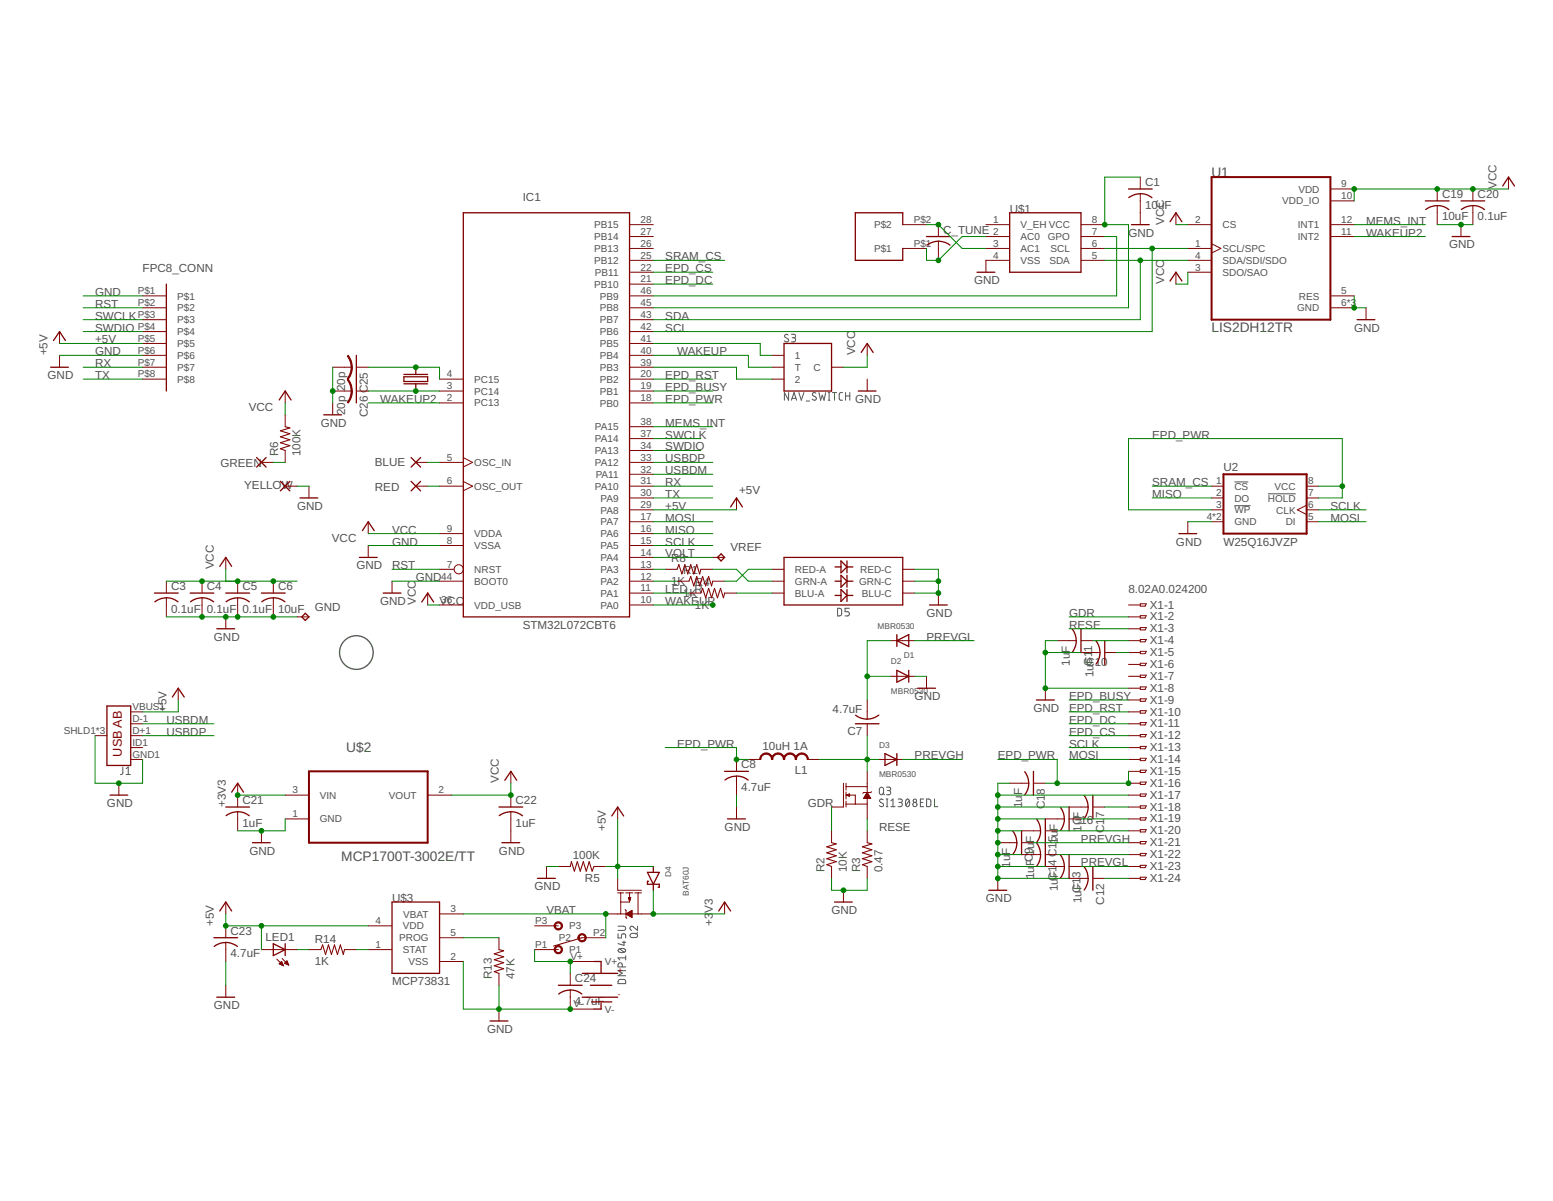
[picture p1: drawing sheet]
<svg xmlns="http://www.w3.org/2000/svg" width="279mm" height="216mm" viewBox="0 0 279 216" stroke-linecap="round" stroke-linejoin="round" font-family="sans-serif">
<g fill="none" stroke="#505050" stroke-width=".18">
<path d="M141.8 60.2l-.3-.1-.3 .3v.2l.5 .3a.35 .35 0 0 1 .1 .5 .35 .35 0 0 1-.6 0l-.1-.1M141.9 70.6v1.3l-.8-1.3v1.3M142.4 60.1h.6l.1 .2-.1 .4h-.5M142.4 71.9l.5-1.3 .4 1.3M142.5 71.6h.7M142.8 60.7a.38 .38 0 0 1 .4 .4 .38 .38 0 0 1-.4 .4h-.4M143.7 70.6l.5 1.3 .4-1.3M145.1 72.1h.5M146.8 70.7l-.5-.1-.1 .3v.2l.5 .3a.35 .35 0 0 1 .1 .5 .35 .35 0 0 1-.6 0l-.1-.1M147.3 70.6l.3 1.3 .3-.9 .4 .9 .2-1.3M149 71.9h.3M149 70.6h.3"/>
<path d="M149.2 70.6v1.3M149.8 70.6h.7M150.1 70.6v1.3M151.6 70.6h-.5l-.1 .3v.9l.2 .1h.4M152.1 70.6v1.3M152.1 71.2h.8M152.9 70.6v1.3M222.1 86.6h2.5M222.1 90.9h2.9M228.1 88.8h5M150.7 109.3l.5 .1 .2 .2v.9l-.2 .2h-.5zM152.8 109.3h-.8v.7h.5a.39 .39 0 0 1 .3 .3 .39 .39 0 0 1-.3 .4h-.5"/>
<path d="M22.1 137.9v1.2l-.4 .1M22.7 139.2h.8M22.7 138.2l.4-.3v1.3M158.3 141.6l.3-.1 .3 .2 .1 .8a.38 .38 0 0 1-.4 .4 .38 .38 0 0 1-.4-.4zM158.8 142.6l.3 .3M158.9 143.8a.34 .34 0 0 0-.5-.1 .34 .34 0 0 0 0 .5l.4 .2a.34 .34 0 0 1 .1 .6 .34 .34 0 0 1-.6-.1l-.1-.1M159.4 145h.3M159.4 143.6h.3M159.5 141.5h.6l.2 .3-.2 .3h-.4M159.6 143.6v1.4M159.9 142.1a.38 .38 0 0 1 .4 .4 .38 .38 0 0 1-.4 .4h-.4M160.3 145h.7"/>
<path d="M160.3 144l.4-.4v1.4M161.6 143.6l.6 .1 .1 .2a.28 .28 0 0 1-.3 .4h-.3M162 144.3a.38 .38 0 0 1 .3 .3 .38 .38 0 0 1-.3 .4h-.4M163.1 143.7l.2-.1a.81 .81 0 0 1 0 1.4 .84 .84 0 0 1-.2-1.3zM163.6 144l-.6 .7M165.6 144.3h.4M166.2 143.6h-.6v1.4h.6M166.7 143.6l.5 .1 .2 .2v.9l-.2 .2h-.5zM168.1 143.6v1.4h.6M111.2 167.9v.7h.6v-.4a.39 .39 0 0 1 .4-.3 .39 .39 0 0 1 .4 .3v.4M111.2 166.5h1a.38 .38 0 0 1 .4 .4 .38 .38 0 0 1-.4 .4h-1M111.3 170.7a.84 .84 0 0 1 1.3 .2 .81 .81 0 0 1-1.4 0z"/>
<path d="M111.3 176.2l1-.1 .2 .2 .1 .5h-1.4zM111.5 170.6l.8 .6M112 173.8v-.4a.38 .38 0 0 0-.4-.3 .38 .38 0 0 0-.4 .3v.4h1.4M112 169.4h.6M112.3 169.2v.7l-1.1-.3M112.6 171.8v.8M112.6 174.5h-1.4l.8 .4-.8 .5h1.4M112.6 172.2h-1.4l.3 .4M113.5 167.9l.8-.1a.38 .38 0 0 1 .4 .4 .38 .38 0 0 1-.4 .4l-.8-.2-.2-.2zM114.7 166.5v.8l-.8-.7a.37 .37 0 0 0-.5 .1 .37 .37 0 0 0 .2 .6M114.7 167.6l-.3 .3"/>
<circle cx="164.6" cy="144.6" r=".39"/>
<circle cx="164.6" cy="144" r=".31"/>
</g>
<circle cx="64.1" cy="117.3" r="3" fill="none" stroke="#505050" stroke-width=".23"/>
<g fill="none" stroke="#800000" stroke-width=".23">
<path d="M83.4 38.2h29.9v72.7h-29.9zM181.7 38.2h12.8v10.7h-12.8zM203 34h4.3M203.1 35.5a3.4 3.4 0 0 1 4.1 0M210.5 39.9l1.1-1.7 1 1.7M256.4 36.1h4.3M256.5 37.7a3.4 3.4 0 0 1 4.2 0M262.8 36.1h4.3M262.9 37.7a3.4 3.4 0 0 1 4.2 0M270.3 33.4l1.1-1.6 1.1 1.6M29.9 51.1v19.2M162.4 40.4v-2.2h-8.5v8.6h8.5v-2.1"/>
<path d="M166.7 42.5h4.3M166.8 44.1a3.4 3.4 0 0 1 4.1 0M175.8 48.9h3.2M203.6 40.4h3.2M210.5 50.5l1.1-1.6 1 1.6M244.2 57.5h3.2M261.3 42.5h3.2M9.1 66h3.2M9.6 61.2l1.1-1.6 1.1 1.6M50.2 71.9l1.1-1.6 1.1 1.6M58.3 74.6h3.1M64.1 63.9v8.5"/>
<path d="M72.7 67.7h4.2v.9h-4.2zM72.7 67.3h4.2M72.7 69h4.2M74.8 66v1.3M74.8 69v1.3M141.1 61.7h8.5v8.6h-8.5zM154.4 70.3h3.2M154.9 63.4l1.1-1.7 1.1 1.7M46.2 82.3l1.7 1.7M47.9 82.3l-1.7 1.7M50.4 86.5l1.8 1.7M52.2 86.5l-1.8 1.7"/>
<path d="M54 89.5h3.2M65.2 95.4l1.1-1.6 1 1.6M74 86.5l1.7 1.7M74 82.3l1.7 1.7M75.7 86.5l-1.7 1.7M75.7 82.3l-1.7 1.7M131.4 91.1l1.1-1.6 1.1 1.6M212.1 95.9h3.2M27.8 106.6h4.3M27.9 108.2a3.4 3.4 0 0 1 4.1 0M34.2 106.6h4.3M34.3 108.2a3.4 3.4 0 0 1 4.1 0"/>
<path d="M39 113h3.2M39.5 101.8l1.1-1.6 1.1 1.6M40.6 106.6h4.3M40.7 108.2a3.4 3.4 0 0 1 4.2 0M47 106.6h4.3M47.1 108.2a3.4 3.4 0 0 1 4.2 0M54.9 110.3l.7 .6-.7 .6-.6-.6zM64.7 100.2h3.2M68.9 106.6h3.2M75.9 108.2l1-1.6 1.1 1.6M129.1 100.2l.6-.6 .7 .6-.7 .6zM141.1 100.2h21.3v8.6h-21.3z"/>
<path d="M150.2 104.5h1.1M150.2 107h1.1M150.2 101.9h1.1M151.3 100.8l1.1 1.1-1.1 1.1zM151.3 103.4l1.1 1.1-1.1 1.1zM151.3 106l1.1 1-1.1 1.1zM152.4 100.8v2.2M152.4 103.4v2.2M152.4 106v2.1M152.4 104.5h1M152.4 107h1M152.4 101.9h1"/>
<path d="M161.4 115.2l2.1-1.1v2.1zM161.4 114.1v2.1M167.2 108.8h3.2M192.9 113.1a3.4 3.4 0 0 1 0 4.2M194.5 113v4.3M197.2 115.2a3.4 3.4 0 0 1 0 4.2M198.8 115.2v4.2M19.2 126.9h4.3v10.7h-4.3zM31 125.3l1.1-1.6 1 1.6M130.4 138.7h4.2M153.9 130.1h4.2M153.9 128.6a3.4 3.4 0 0 0 4.2 0"/>
<path d="M159.2 135.5l2.2 1-2.2 1.1zM161.4 120.5l2.1 1.1-2.1 1zM161.4 135.5v2.1M163.5 120.5v2.1M165.1 123.7h3.2M184.4 138.7a3.4 3.4 0 0 1 0 4.2M185.9 138.7v4.2M186.5 125.8h3.2M19.8 142.9h3.2M40.6 145.1h4.3M40.7 146.6a3.4 3.4 0 0 1 4.2 0M41.7 142.4l1.1-1.6 1 1.6"/>
<path d="M45.4 151.5h3.2M89.8 145.1h4.2M89.8 146.6a3.4 3.4 0 0 1 4.2 0M90.3 151.5h3.2M90.8 140.3l1.1-1.6 1.1 1.6M96.7 157.9h3.2M110.1 146.7l1-1.6 1.1 1.6M116.5 156.8h2.1l-1.1 2.2zM116.7 158.4h-.2v.6h2.1v.5h-.2M117.5 155.8v1M117.5 159v1M130.4 140.2a3.4 3.4 0 0 1 4.2 0"/>
<path d="M130.9 147.2h3.2M182.2 149.4a3.4 3.4 0 0 1 0 4.2M183.8 149.4v4.2M186.5 151.6l.6 1.1 .1 .9M186.5 147.3l.6 1.2 .1 .9M187.2 153.6l-.2 1.3-.5 .8M187.2 149.4l-.2 1.3-.5 .7M188.1 147.2v8.6M190.8 153.7l.6 1.2 .1 .9M190.8 145.1l.6 1.2 .1 .9M191.5 155.8l-.1 .9-.6 1.2M191.5 147.2l-.1 .9-.6 1.2"/>
<path d="M192.3 145.1v4.3M192.3 153.6v4.3M195.1 155.8l.5 1.2 .1 .9M195.1 143l.5 1.2 .1 .9M195.8 157.9l-.2 .9-.5 1.2M195.8 145.1l-.2 .9-.5 1.2M196.6 142.9v4.3M196.6 155.8v4.2M38.5 168.6h4.3M38.5 170.1a3.4 3.4 0 0 1 4.2 0M39 179.3h3.2M39.5 163.8l1.1-1.6 1.1 1.6"/>
<path d="M49.2 169.7l2.1 1-2.1 1.1zM51.3 169.7v2.1M70.5 162.2h8.6v12.8h-8.6zM100.5 177.1h4.2M100.5 178.7a3.4 3.4 0 0 1 4.2 0M104.7 175h6.4M104.7 179.3h6.4M106.2 177.1h3.9M106.9 172.8h1.2v2.2M129.3 163.8l1.1-1.6 1 1.6M150.1 162.2h3.2M177.9 160h3.2"/>
<path d="M88.2 183.5h3.2M106.4 180.1h3.7M108.1 180.3v1.1h-1.2"/>
</g>
<g fill="none" stroke="#800000" stroke-width=".18">
<path d="M205.1 31.8v2.2M205.1 34.8v5.6M211.6 38.2v2.2M239.4 34h4.2M239.4 36.1h4.2M258.6 34v2.1M258.6 37v3.4M265 34v2.1M265 37v3.4M271.4 31.8v2.2M10.7 59.6v2.1M25.7 53.2h4.2"/>
<path d="M25.7 55.3h4.2M25.7 59.6h4.2M25.7 57.5h4.2M113.3 40.4h4.2M113.3 42.5h4.2M113.3 44.7h4.2M113.3 46.8h4.2M113.3 53.2h4.2M113.3 48.9h4.2M113.3 55.3h4.2M113.3 59.6h4.2M113.3 57.5h4.2"/>
<path d="M113.3 51.1h4.2M162.4 40.4h4.3M162.4 44.7h4.3M168.8 40.4v2.1M168.8 43.4v3.4M177.4 40.4h4.3M177.4 42.5h4.3M177.4 44.7h4.3M181.7 46.8h-4.3v2.1M194.5 40.4h4.3M194.5 42.5h4.3M194.5 44.7h4.3"/>
<path d="M194.5 46.8h4.3M211.6 48.9v2.2M213.7 40.4h4.3M213.7 44.7h4.3M213.7 46.8h4.3M213.7 48.9h4.3M218 43.8l1.6 .9-1.6 .8M239.4 40.4h4.2M239.4 42.5h4.2M239.4 53.2h4.2M239.4 55.3h4.2M245.8 55.3v2.2"/>
<path d="M262.8 40.4v2.1M10.7 63.9v2.1M25.7 68.2h4.2M25.7 66h4.2M25.7 63.9h4.2M25.7 61.7h4.2M51.3 70.3v2.1M51.3 74.6v2.1M59.9 70.3h3.4M59.9 66h3.4M59.9 72.4v2.2M64.1 70.3h2.2"/>
<path d="M64.1 66h2.2M79.1 72.4h4.3M79.1 70.3h4.3M79.1 68.2h4.3M113.3 78.8h4.2M113.3 72.4h4.2M113.3 76.7h4.2M113.3 70.3h4.2M113.3 68.2h4.2M113.3 66h4.2M113.3 63.9h4.2M113.3 61.7h4.2"/>
<path d="M138.9 68.2h2.2M138.9 66h2.2M138.9 63.9h2.2M149.6 66h2.1M156 61.7v2.2M156 68.2v2.1M47 83.1h2.2M51.3 87.4h2.1M51.3 81v2.1M55.6 87.4v2.1M66.3 93.8v2.1M66.3 98.1v2.1"/>
<path d="M74.8 87.4h2.1M74.8 83.1h2.1M79.1 87.4h4.3M79.1 83.1h4.3M79.1 98.1h4.3M79.1 95.9h4.3M83.4 82.3l1.6 .8-1.6 .8M83.4 86.6l1.6 .8-1.6 .8M113.3 89.5h4.2M113.3 87.4h4.2M113.3 91.7h4.2M113.3 93.8h4.2"/>
<path d="M113.3 83.1h4.2M113.3 98.1h4.2M113.3 95.9h4.2M113.3 81h4.2M113.3 85.3h4.2M132.5 89.5v2.2M213.7 93.8v2.1M218 89.5h2.1M218 87.4h2.1M218 91.7h2.1M218 93.8h2.1M235.1 89.5h2.1"/>
<path d="M235.1 87.4h2.1M235.1 91.7h2.1M235.1 90.8l-1.7 .9 1.7 .8M235.1 93.8h2.1M29.9 104.5v2.1M29.9 107.5v3.4M36.3 104.5v2.1M36.3 107.5v3.4M40.6 100.2v2.1M40.6 110.9v2.1M42.8 104.5v2.1M42.8 107.5v3.4"/>
<path d="M49.2 104.5v2.1M49.2 107.5v3.4M53.4 110.9h2.2M70.5 104.5v2.1M76.9 106.6v2.2M79.1 104.5h4.3M79.1 108.8h4.3M79.1 102.3h2.6M113.3 104.5h4.2M113.3 100.2h4.2M113.3 108.8h4.2M113.3 106.6h4.2"/>
<path d="M113.3 102.3h4.2M119.7 102.3h2.1M121.8 104.5h2.2M124 106.6h2.1M126.1 102.3h2.1M128.2 104.5h2.2M128.2 100.2h2.2M130.4 106.6h2.1M138.9 104.5h2.2M138.9 106.6h2.2M138.9 102.3h2.2M160.3 115.2h4.2"/>
<path d="M162.4 104.5h2.1M162.4 106.6h2.1M162.4 102.3h2.1M168.8 106.6v2.2M190.2 115.2h3.4M194.5 117.3h3.4M194.5 115.2h2.1M198.8 117.3h2.1M203 117.3h2.1M203 115.2h2.1M203 108.8h2.1M203 110.9h2.1"/>
<path d="M203 113h2.1M203 119.4h2.1M205.1 108.5h1.1l-.2 .5h-.9zM205.1 110.7h1.1l-.2 .4h-.9zM205.1 112.8h1.1l-.2 .4h-.9zM205.1 115h1.1l-.2 .4h-.9zM205.1 117.1h1.1l-.2 .4h-.9zM205.1 119.2h1.1l-.2 .5h-.9zM17.1 132.2h2.1M23.5 136.5h2.2M23.5 132.2h2.2M23.5 130.1h2.2"/>
<path d="M23.5 128h2.2M23.5 134.4h2.2M32.1 123.7v2.1M91.9 138.7v2.1M132.5 136.5v2.2M132.5 139.5v3.4M134.6 136.5h2.2M145.3 136.5h2.2M156 125.8v3.5M156 130.1v2.1M156 138.7v3.8M158.1 136.5h4.3"/>
<path d="M160.3 121.6h4.2M166.7 121.6v2.1M188.1 123.7v2.1M203 136.5h2.1M203 121.6h2.1M203 132.2h2.1M203 130.1h2.1M203 128h2.1M203 134.4h2.1M203 123.7h2.1M203 125.8h2.1M203 138.7h2.1"/>
<path d="M205.1 121.4h1.1l-.2 .4h-.9zM205.1 123.5h1.1l-.2 .4h-.9zM205.1 125.6h1.1l-.2 .5h-.9zM205.1 127.8h1.1l-.2 .4h-.9zM205.1 129.9h1.1l-.2 .4h-.9zM205.1 132h1.1l-.2 .5h-.9zM205.1 134.2h1.1l-.2 .4h-.9zM205.1 136.3h1.1l-.2 .4h-.9zM205.1 138.5h1.1l-.2 .4h-.9zM21.4 140.8v2.1M42.8 140.8v4.3M42.8 145.9v3.5"/>
<path d="M47 149.4v2.1M51.3 147.2h4.3M51.3 142.9h4.3M76.9 142.9h4.3M91.9 142.9v2.2M91.9 145.9v5.6M98.3 155.8v2.1M100.5 155.8h2.1M106.9 155.8h2.1M111.1 145.1v2.1M111.1 157.9v2.1h4.3M132.5 145.1v2.1"/>
<path d="M149.6 149.4v2.1M149.6 155.8v2.1M151.7 140.8v4.3h-2.1M152.2 140.8v1.2M152.2 142.4v1.2M152.2 144v1.1M152.2 144.5h3.8M152.2 141.4h3.8M152.2 142.9l.6-.2v.5zM152.3 143h.5M152.4 142.9h.4M152.6 143.1h.2"/>
<path d="M152.7 142.8h.1M152.8 142.9h1.1v1.6M155.4 143.5h1.2M155.5 143.4h1M155.5 143.3h1M155.6 143.2h.8M155.6 143.1h.8M155.7 143h.6M155.8 142.9h.5M155.8 142.8h.4M155.9 142.7h.2M155.9 142.6h.2"/>
<path d="M156 143.5v3.7M156 149.4v2.1M156 155.8v2.1M156 142.5l.7 1h-1.3zM156.8 142.3l-.1 .2h-1.3l-.2 .1M179.5 151.5h3.4M179.5 157.9v2.1M181.7 140.8h3.4M183.8 151.5h2.1M183.8 153.6h3.4M183.8 149.4h3.4M185.9 140.8h2.2"/>
<path d="M188.1 155.8h3.4M188.1 153.6h2.1M188.1 149.4h2.1M188.1 147.2h3.4M192.3 157.9h3.4M192.3 155.8h2.2M192.3 147.2h2.2M192.3 145.1h3.4M196.6 157.9h2.2M196.6 145.1h2.2M203 151.5h2.1M203 157.9h2.1"/>
<path d="M203 155.8h2.1M203 153.6h2.1M203 149.4h2.1M203 147.2h2.1M203 145.1h2.1M203 140.8h2.1M203 142.9h2.1M205.1 140.6h1.1l-.2 .4h-.9zM205.1 142.7h1.1l-.2 .5h-.9zM205.1 144.9h1.1l-.2 .4h-.9zM205.1 147h1.1l-.2 .4h-.9zM205.1 149.1h1.1l-.2 .5h-.9z"/>
<path d="M205.1 151.3h1.1l-.2 .4h-.9zM205.1 153.4h1.1l-.2 .4h-.9zM205.1 155.6h1.1l-.2 .4h-.9zM205.1 157.7h1.1l-.2 .4h-.9zM40.6 162.2v2.1M40.6 166.4v2.2M40.6 169.4v3.4M40.6 177.1v2.2M47 170.7h6.4M49.8 172.4l1.2 1.2M50.2 173.3l.8 .3M50.2 173.3l.5-.5 .3 .8"/>
<path d="M50.2 173.3h.6M50.3 173.2h.5M50.4 173.4h.5M50.4 173.1h.4M50.5 173h.2M50.6 172.9h.1M50.7 173.5h.2M50.8 172.3l1.1 1.2M50.9 173.5h.1M51.2 173.2h.6M51.2 173.2l.7 .3M51.2 173.2l.4-.5 .3 .8"/>
<path d="M51.3 173.1h.5M51.4 173h.3M51.4 173.3h.4M51.5 172.9h.2M51.6 172.8h.1M51.6 173.4h.3M51.9 173.5h.1M55.6 170.7h2.1M62 170.7h2.1M66.3 166.4h4.2M66.3 170.7h4.2M79.1 164.3h4.3"/>
<path d="M79.1 168.6h4.3M79.1 172.8h4.3M89.8 168.6v2.1M89.8 175v2.1M96.2 166.4h4.3M96.2 170.7h4.3M102.6 172.8h4.3M102.6 175v2.1M102.6 178v3.4h4.3M104.7 168.6h4.3M109 164.3h4.7M111.1 160.5h1.1"/>
<path d="M111.7 160.5v3.8M112.5 163.5l.1 .2v1.3l.2 .1M112.6 160.5h1.3M112.6 164.3l1.1-.6v1.3zM112.8 164.4h.9M112.8 164.2h.9M112.9 164.5h.8M113 164.1h.7M113.1 161.4h.4l-.2 .6zM113.1 164.6h.6M113.1 161.5h.4M113.1 164h.6"/>
<path d="M113.1 161.6h.3M113.2 161.7h.2M113.2 161.8h.1M113.2 161.9h.1M113.3 160.5v1.7h-1.6M113.3 164.7h.4M113.3 162h.1M113.3 163.9h.4M113.4 164.8h.3M113.5 163.8h.2M113.6 164.9h.1M113.6 163.7h.1"/>
<path d="M113.8 164.3h3.7M114.2 160.5h1.2M114.8 160.5v3.8M130.4 162.2v2.1M151.7 160v2.2M89.8 181.4v2.1"/>
<circle cx="82.5" cy="102.3" r=".83"/>
</g>
<path d="M218 31.8h21.4v25.7h-21.4zM220.1 85.3h15v10.6h-15zM55.6 138.7h21.3v12.8h-21.3z" fill="none" stroke="#800000" stroke-width=".36"/>
<path d="M51.3 76.7l.9 .2-1.8 .5 1.8 .6-1.8 .5 1.8 .6-1.8 .5 1.8 .5-1.8 .6 .9 .3M121.8 102.3l.3-.8 .6 1.7 .5-1.7 .5 1.7 .6-1.7 .5 1.7 .5-1.7 .6 1.7 .2-.9M124 104.5l.3-.9 .5 1.7 .5-1.7 .6 1.7 .5-1.7 .6 1.7 .5-1.7 .5 1.7 .2-.8M126.1 106.6l.3-.8 .6 1.7 .5-1.7 .5 1.7 .5-1.7 .6 1.7 .5-1.7 .6 1.7 .2-.9M102.6 155.8l.2-.9 .5 1.7 .6-1.7 .5 1.7 .5-1.7 .6 1.7 .5-1.7 .5 1.7 .4-.8M149.6 151.5l.9 .2-1.8 .5 1.8 .6-1.8 .5 1.8 .5-1.8 .6 1.8 .5-1.8 .5 .9 .4M156 151.5l.9 .2-1.7 .5 1.7 .6-1.7 .5 1.7 .5-1.7 .6 1.7 .5-1.7 .5 .8 .4M57.7 170.7l.3-.8 .6 1.7 .5-1.7 .5 1.7 .6-1.7 .5 1.7 .5-1.7 .6 1.7 .2-.9M89.8 170.7l.8 .2-1.7 .6 1.7 .5-1.7 .5 1.7 .6-1.7 .5 1.7 .5-1.7 .6 .9 .3M104.7 168.6l-5.1 1.5" fill="none" stroke="#800000" stroke-width=".19"/>
<g fill="#800000" stroke="#800000" stroke-width=".18">
<path d="M137 135.7l.5-.3h.3v.2l-.4 .1a.9 .9 0 0 0-.5 .8h-.2v-.1z" fill-rule="evenodd"/>
<path d="M137.8 135.4a1.16 1.16 0 0 1 1.2 1.1h-.2a.94 .94 0 0 0-1-.9z" fill-rule="evenodd"/>
<path d="M139.1 135.7l.5-.3h.4v.2l-.5 .1a.9 .9 0 0 0-.5 .8h-.2v-.1z" fill-rule="evenodd"/>
<path d="M140 135.4a1.16 1.16 0 0 1 1.2 1.1h-.3a.98 .98 0 0 0-.9-.9z" fill-rule="evenodd"/>
<path d="M141.3 135.7l.4-.3h.4v.2l-.5 .1a.9 .9 0 0 0-.4 .8h-.3v-.1z" fill-rule="evenodd"/>
<path d="M142.1 135.4a1.16 1.16 0 0 1 1.2 1.1h-.2a.98 .98 0 0 0-1-.9z" fill-rule="evenodd"/>
<path d="M143.4 135.7l.5-.3h.4v.2l-.5 .1a.9 .9 0 0 0-.5 .8h-.2v-.1z" fill-rule="evenodd"/>
<path d="M144.3 135.4a1.16 1.16 0 0 1 1.1 1.1h-.2a.98 .98 0 0 0-.9-.9z" fill-rule="evenodd"/>
<path d="M104.2 168.1a.75 .75 0 0 1 1.2 .1 .75 .75 0 0 1-.5 1.1 .75 .75 0 0 1-.9-.7h.2a.53 .53 0 0 1 .7-.5 .53 .53 0 0 1 .2 .8 .53 .53 0 0 1-.9-.1v-.2h-.2z" fill-rule="evenodd"/>
<path d="M99.9 170.2a.75 .75 0 0 1 1.2 .2 .75 .75 0 0 1-.5 1.1 .75 .75 0 0 1-.9-.8h.2a.53 .53 0 0 1 .7-.5 .53 .53 0 0 1 .2 .9 .53 .53 0 0 1-.9-.2v-.2h-.2z" fill-rule="evenodd"/>
<path d="M99.9 166a.75 .75 0 0 1 1.2 .1 .75 .75 0 0 1-.5 1.1 .75 .75 0 0 1-.9-.8h.2a.53 .53 0 0 1 .7-.5 .53 .53 0 0 1 .2 .9 .53 .53 0 0 1-.9-.2v-.2h-.2z" fill-rule="evenodd"/>
<path d="M63.2 70.3h.2l-.1 .7-.3 .9-.3 .6-.2-.2 .4-.7z" fill-rule="evenodd"/>
<path d="M62.5 68.3l.2-.1 .3 .5 .4 1.6h-.2l-.1-.9z" fill-rule="evenodd"/>
<path d="M63.2 66h.2l-.1 .7-.3 .9-.3 .6-.2-.1 .4-.8z" fill-rule="evenodd"/>
<path d="M62.5 64l.2-.1 .5 1 .2 1.1h-.2l-.1-.8z" fill-rule="evenodd"/>
</g>
<g fill="none" stroke="#008000" stroke-width=".18">
<path d="M205.1 31.8h-6.3v8.6h4.2v14.9h-85.5M271.4 34h-27.8v2.1M15 55.3h10.7M15 53.2h10.7M15 59.6h10.7M15 57.5h10.7M117.5 51.1h10.7M117.5 46.8h12.9M117.5 48.9h10.7M166.7 40.4h2.1l4.3 4.3h4.3M177.4 42.5h-4.3l-4.3 4.3h-2.1v-2.1M198.8 42.5h2.1v10.7h-83.4"/>
<path d="M198.8 46.8h14.9M198.8 44.7h14.9M205.1 46.8v10.7h-87.6M207.3 44.7v14.9h-89.8M211.6 40.4h2.1M213.7 48.9v2.2h-2.1M243.6 53.2v2.1h2.2M243.6 40.4h12.8M243.6 42.5h12.8M258.6 40.4h6.4M10.7 63.9h15M10.7 61.7h15"/>
<path d="M15 66h10.7M15 68.2h10.7M51.3 72.4v2.2M59.9 66v6.4M66.3 66h12.8v2.2M66.3 72.4h12.8M66.3 70.3h12.8M117.5 66h15v2.2h6.4M117.5 63.9h17.1v2.1h4.3M117.5 61.7h19.3v2.2h2.1M117.5 72.4h10.7M117.5 78.8h8.6"/>
<path d="M117.5 68.2h10.7M117.5 70.3h10.7M117.5 76.7h10.7M156 63.9v2.1h-4.3M49.2 83.1h2.1M53.4 87.4h2.2M66.3 95.9h12.8M66.3 98.1h12.8M76.9 87.4h2.2M76.9 83.1h2.2M117.5 95.9h10.7M117.5 93.8h10.7"/>
<path d="M117.5 98.1h10.7M117.5 87.4h10.7M117.5 89.5h10.7M117.5 91.7h15M117.5 81h8.6M117.5 85.3h10.7M117.5 83.1h10.7M207.3 87.4h10.7M207.3 89.5h10.7M213.7 93.8h4.3M237.2 93.8h8.6M237.2 87.4h4.3"/>
<path d="M237.2 89.5h4.3v-10.7h-38.5v12.9h15M237.2 91.7h8.6M29.9 104.5h23.5M29.9 110.9h23.5M40.6 102.3v2.2M70.5 104.5h8.6M70.5 102.3h8.6M76.9 108.8h2.2M117.5 104.5h4.3M117.5 108.8h10.7M117.5 106.6h6.5M117.5 102.3h2.2"/>
<path d="M117.5 100.2h10.7M128.2 102.3h4.3l2.1 2.2h4.3M132.5 106.6h6.4M138.9 102.3h-4.3l-2.1 2.2h-2.1M160.3 115.2h-4.3v10.6M164.5 104.5h4.3M164.5 115.2h10.7M164.5 102.3h4.3v4.3h-4.3M188.1 117.3h6.4M190.2 115.2h-2.1v8.5h14.9M192.3 110.9h10.7M192.3 113h10.7"/>
<path d="M196.6 115.2h6.4M200.9 117.3h2.1M17.1 132.2v8.6h8.6v-4.3M25.7 130.1h12.8M25.7 132.2h12.8M32.1 125.8v2.2h-6.4M119.7 134.4h12.8v2.1h2.1M147.5 136.5h10.6M156 132.2v6.5M156 121.6h4.3M162.4 136.5h10.7M164.5 121.6h2.2"/>
<path d="M179.5 136.5h10.7v4.3M192.3 130.1h10.7M192.3 136.5h10.7M192.3 134.4h10.7M192.3 132.2h10.7M192.3 125.8h10.7M192.3 128h10.7M203 138.7v2.1h-14.9M42.8 142.9h8.5M51.3 147.2v2.2h-8.5M91.9 140.8v2.1h-10.7M98.3 155.8h2.2"/>
<path d="M109 155.8h8.5M111.1 147.2v10.7M132.5 142.9v2.2M149.6 157.9v2.1h6.4v-2.1M149.6 145.1v4.3M156 147.2v2.2M179.5 142.9h23.5M179.5 145.1h12.8M179.5 147.2h8.6M179.5 149.4h4.3M179.5 153.6h4.3M179.5 155.8h8.6"/>
<path d="M181.7 140.8h-2.2v17.1h12.8M185.9 151.5h17.1M190.2 149.4h12.8M190.2 153.6h12.8M194.5 147.2h8.5M194.5 155.8h8.5M198.8 157.9h4.2M198.8 145.1h4.2M40.6 164.3v2.1h25.7M40.6 172.8v4.3M47 166.4v4.3M53.4 170.7h2.2"/>
<path d="M64.1 170.7h2.2M83.4 172.8v8.6h19.2M83.4 168.6h6.4M83.4 164.3h25.6v4.3M89.8 177.1v4.3M96.2 170.7v2.1h6.4v2.2M117.5 160v4.3h12.9"/>
</g>
<g fill="#008000" stroke="#008000" stroke-width=".18">
<circle cx="258.6" cy="34" r=".42"/>
<circle cx="265" cy="34" r=".42"/>
<circle cx="243.6" cy="34" r=".42"/>
<circle cx="42.8" cy="104.5" r=".42"/>
<circle cx="36.3" cy="104.5" r=".42"/>
<circle cx="49.2" cy="104.5" r=".42"/>
<circle cx="91.9" cy="142.9" r=".42"/>
<circle cx="243.6" cy="55.3" r=".42"/>
<circle cx="36.3" cy="110.9" r=".42"/>
<circle cx="42.8" cy="110.9" r=".42"/>
<circle cx="40.6" cy="110.9" r=".42"/>
<circle cx="49.2" cy="110.9" r=".42"/>
<circle cx="179.5" cy="145.1" r=".42"/>
<circle cx="179.5" cy="147.2" r=".42"/>
<circle cx="179.5" cy="149.4" r=".42"/>
<circle cx="179.5" cy="153.6" r=".42"/>
<circle cx="179.5" cy="157.9" r=".42"/>
<circle cx="179.5" cy="151.5" r=".42"/>
<circle cx="179.5" cy="155.8" r=".42"/>
<circle cx="179.5" cy="142.9" r=".42"/>
<circle cx="188.1" cy="117.3" r=".42"/>
<circle cx="188.1" cy="123.7" r=".42"/>
<circle cx="151.7" cy="160" r=".42"/>
<circle cx="262.8" cy="40.4" r=".42"/>
<circle cx="21.4" cy="140.8" r=".42"/>
<circle cx="47" cy="149.4" r=".42"/>
<circle cx="89.8" cy="181.4" r=".42"/>
<circle cx="102.6" cy="181.4" r=".42"/>
<circle cx="168.8" cy="106.6" r=".42"/>
<circle cx="168.8" cy="104.5" r=".42"/>
<circle cx="59.9" cy="70.3" r=".42"/>
<circle cx="128.2" cy="108.8" r=".42"/>
<circle cx="132.5" cy="136.5" r=".42"/>
<circle cx="190.2" cy="140.8" r=".42"/>
<circle cx="203" cy="140.8" r=".42"/>
<circle cx="241.5" cy="87.4" r=".42"/>
<circle cx="207.3" cy="44.7" r=".42"/>
<circle cx="205.1" cy="46.8" r=".42"/>
<circle cx="156" cy="121.6" r=".42"/>
<circle cx="40.6" cy="166.4" r=".42"/>
<circle cx="47" cy="166.4" r=".42"/>
<circle cx="111.1" cy="155.8" r=".42"/>
<circle cx="168.8" cy="40.4" r=".42"/>
<circle cx="109" cy="164.3" r=".42"/>
<circle cx="168.8" cy="46.8" r=".42"/>
<circle cx="42.8" cy="142.9" r=".42"/>
<circle cx="117.5" cy="164.3" r=".42"/>
<circle cx="156" cy="136.5" r=".42"/>
<circle cx="198.8" cy="40.4" r=".42"/>
<circle cx="102.6" cy="172.8" r=".42"/>
<circle cx="74.8" cy="70.3" r=".42"/>
<circle cx="74.8" cy="66" r=".42"/>
</g>
<g font-size="2.5" fill="#505050">
<text x="217.9" y="31.8">U1</text>
<text x="217.9" y="59.7">LIS2DH12TR</text>
<text x="62.3" y="135.3">U$2</text>
<text x="61.4" y="154.8">MCP1700T-3002E/TT</text>
</g>
<text font-size="2.3" fill="#800000" x="21.9" y="136" transform="rotate(-90 21.9 136)">USB AB</text>
<g font-size="2.1" fill="#505050">
<text x="206" y="33.4">C1</text>
<text x="259.4" y="35.6">C19</text>
<text x="265.8" y="35.6">C20</text>
<text x="269.3" y="34" transform="rotate(-90 269.3 34)">VCC</text>
<text x="94" y="36.1">IC1</text>
<text x="169.7" y="42">C_TUNE</text>
<text x="181.7" y="38.2">U$1</text>
<text x="206" y="37.5">10uF</text>
<text x="209.4" y="40.4" transform="rotate(-90 209.4 40.4)">VCC</text>
<text x="245.8" y="40.4">MEMS_INT</text>
<text x="259.4" y="39.6">10uF</text>
<text x="265.8" y="39.6">0.1uF</text>
<text x="119.7" y="46.8">SRAM_CS</text>
<text x="203" y="42.5">GND</text>
<text x="245.8" y="42.5">WAKEUP2</text>
<text x="260.7" y="44.7">GND</text>
<text x="17.1" y="53.2">GND</text>
<text x="25.7" y="48.9">FPC8_CONN</text>
<text x="119.7" y="51.1">EPD_DC</text>
<text x="119.7" y="48.9">EPD_CS</text>
<text x="175.2" y="51.1">GND</text>
<text x="209.4" y="51.1" transform="rotate(-90 209.4 51.1)">VCC</text>
<text x="17.1" y="55.3">RST</text>
<text x="17.1" y="59.6">SWDIO</text>
<text x="17.1" y="57.5">SWCLK</text>
<text x="119.7" y="59.6">SCL</text>
<text x="119.7" y="57.5">SDA</text>
<text x="243.6" y="59.6">GND</text>
<text x="8.6" y="63.9" transform="rotate(-90 8.6 63.9)">+5V</text>
<text x="17.1" y="63.9">GND</text>
<text x="17.1" y="61.7">+5V</text>
<text x="121.8" y="63.9">WAKEUP</text>
<text x="153.9" y="63.9" transform="rotate(-90 153.9 63.9)">VCC</text>
<text x="8.6" y="68.2">GND</text>
<text x="17.1" y="68.2">TX</text>
<text x="17.1" y="66">RX</text>
<text x="119.7" y="70.3">EPD_BUSY</text>
<text x="119.7" y="68.2">EPD_RST</text>
<text x="44.7" y="73.9">VCC</text>
<text x="57.7" y="76.7">GND</text>
<text x="62.1" y="74.6" transform="rotate(-90 62.1 74.6)">20p 20p</text>
<text x="66.2" y="75" transform="rotate(-90 66.2 75)">C26 C25</text>
<text x="68.4" y="72.4">WAKEUP2</text>
<text x="119.7" y="72.4">EPD_PWR</text>
<text x="119.7" y="76.7">MEMS_INT</text>
<text x="153.9" y="72.4">GND</text>
<text x="50" y="82" transform="rotate(-90 50 82)">R6</text>
<text x="54.1" y="82" transform="rotate(-90 54.1 82)">100K</text>
<text x="67.4" y="83.7">BLUE</text>
<text x="119.7" y="81">SWDIO</text>
<text x="119.7" y="83.1">USBDP</text>
<text x="119.7" y="78.8">SWCLK</text>
<text x="207.3" y="78.8">EPD_PWR</text>
<text x="39.7" y="84">GREEN</text>
<text x="43.9" y="88">YELLOW</text>
<text x="67.4" y="88.3">RED</text>
<text x="119.7" y="89.5">TX</text>
<text x="119.7" y="87.4">RX</text>
<text x="119.7" y="85.3">USBDM</text>
<text x="133" y="88.9">+5V</text>
<text x="207.3" y="87.4">SRAM_CS</text>
<text x="207.3" y="89.5">MISO</text>
<text x="220.1" y="84.7">U2</text>
<text x="53.4" y="91.7">GND</text>
<text x="70.5" y="95.9">VCC</text>
<text x="119.7" y="95.9">MISO</text>
<text x="119.7" y="93.8">MOSI</text>
<text x="119.7" y="91.7">+5V</text>
<text x="239.3" y="91.7">SCLK</text>
<text x="239.3" y="93.8">MOSI</text>
<text x="59.7" y="97.4">VCC</text>
<text x="70.5" y="98.1">GND</text>
<text x="119.7" y="100.2">VOLT</text>
<text x="119.7" y="98.1">SCLK</text>
<text x="120.8" y="101.1">R8</text>
<text x="131.4" y="99.1">VREF</text>
<text x="211.6" y="98.1">GND</text>
<text x="220.1" y="98.1">W25Q16JVZP</text>
<text x="30.8" y="106.1">C3</text>
<text x="37.2" y="106.1">C4</text>
<text x="38.5" y="102.3" transform="rotate(-90 38.5 102.3)">VCC</text>
<text x="43.6" y="106.1">C5</text>
<text x="50" y="106.1">C6</text>
<text x="64.1" y="102.3">GND</text>
<text x="70.5" y="102.3">RST</text>
<text x="74.8" y="104.5">GND</text>
<text x="119.7" y="106.6">LED_R</text>
<text x="120.8" y="105.1">1K</text>
<text x="122.9" y="107.3">1K</text>
<text x="122.9" y="103.2">R1</text>
<text x="125" y="105.4">R4</text>
<text x="203" y="106.6">8.02A0.024200</text>
<text x="30.8" y="110.1">0.1uF</text>
<text x="37.2" y="110.1">0.1uF</text>
<text x="43.6" y="110.1">0.1uF</text>
<text x="50" y="110.1">10uF</text>
<text x="56.6" y="109.8">GND</text>
<text x="68.4" y="108.8">GND</text>
<text x="74.8" y="108.8" transform="rotate(-90 74.8 108.8)">VCC</text>
<text x="79.1" y="108.8">VCC</text>
<text x="94" y="113">STM32L072CBT6</text>
<text x="119.7" y="108.8">WAKEUP</text>
<text x="125" y="109.4">1K</text>
<text x="166.7" y="110.9">GND</text>
<text x="192.3" y="110.9">GDR</text>
<text x="192.3" y="113">RESE</text>
<text x="206.9" y="109.4">X1-1</text>
<text x="206.9" y="111.5">X1-2</text>
<text x="206.9" y="113.7">X1-3</text>
<text x="38.5" y="115.2">GND</text>
<text x="166.7" y="115.2">PREVGL</text>
<text x="192.5" y="119.6" transform="rotate(-90 192.5 119.6)">1uF</text>
<text x="195.4" y="119.7">C10</text>
<text x="196.5" y="117.2" transform="rotate(-90 196.5 117.2)">1</text>
<text x="206.9" y="115.8">X1-4</text>
<text x="206.9" y="117.9">X1-5</text>
<text x="164.6" y="125.8">GND</text>
<text x="192.3" y="125.8">EPD_BUSY</text>
<text x="196.7" y="121.8" transform="rotate(-90 196.7 121.8)">1uF1</text>
<text x="206.9" y="120.1">X1-6</text>
<text x="206.9" y="122.2">X1-7</text>
<text x="206.9" y="124.4">X1-8</text>
<text x="29.9" y="128" transform="rotate(-90 29.9 128)">+5V</text>
<text x="29.9" y="130.1">USBDM</text>
<text x="149.8" y="128.1">4.7uF</text>
<text x="185.9" y="128">GND</text>
<text x="192.3" y="130.1">EPD_DC</text>
<text x="192.3" y="128">EPD_RST</text>
<text x="206.9" y="126.5">X1-9</text>
<text x="206.9" y="128.6">X1-10</text>
<text x="206.9" y="130.8">X1-11</text>
<text x="29.9" y="132.3">USBDP</text>
<text x="121.8" y="134.4">EPD_PWR</text>
<text x="137.2" y="134.8">10uH 1A</text>
<text x="152.5" y="132.2">C7</text>
<text x="164.6" y="136.5">PREVGH</text>
<text x="179.5" y="136.5">EPD_PWR</text>
<text x="192.3" y="132.3">EPD_CS</text>
<text x="192.3" y="134.4">SCLK</text>
<text x="192.3" y="136.5">MOSI</text>
<text x="206.9" y="132.9">X1-12</text>
<text x="206.9" y="135">X1-13</text>
<text x="206.9" y="137.2">X1-14</text>
<text x="89.8" y="140.8" transform="rotate(-90 89.8 140.8)">VCC</text>
<text x="133.4" y="142.2">4.7uF</text>
<text x="133.4" y="138.1">C8</text>
<text x="143" y="139.1">L1</text>
<text x="188" y="142.8" transform="rotate(-90 188 142.8)">8</text>
<text x="206.9" y="139.3">X1-15</text>
<text x="206.9" y="141.4">X1-16</text>
<text x="206.9" y="143.6">X1-17</text>
<text x="19.2" y="145.1">GND</text>
<text x="40.6" y="145.1" transform="rotate(-90 40.6 145.1)">+3V3</text>
<text x="43.6" y="148.6">1uF</text>
<text x="43.6" y="144.5">C21</text>
<text x="92.8" y="148.6">1uF</text>
<text x="92.8" y="144.5">C22</text>
<text x="109" y="149.3" transform="rotate(-90 109 149.3)">+5V</text>
<text x="130.4" y="149.3">GND</text>
<text x="145.3" y="145.1">GDR</text>
<text x="158.1" y="149.3">RESE</text>
<text x="183.9" y="145.3" transform="rotate(-90 183.9 145.3)">1uF</text>
<text x="188" y="145.5" transform="rotate(-90 188 145.5)">C1</text>
<text x="192.9" y="148.1">C16</text>
<text x="194.6" y="149.5" transform="rotate(-90 194.6 149.5)">1uF</text>
<text x="198.6" y="149.8" transform="rotate(-90 198.6 149.8)">C1</text>
<text x="198.6" y="147.1" transform="rotate(-90 198.6 147.1)">7</text>
<text x="206.9" y="145.7">X1-18</text>
<text x="206.9" y="147.9">X1-19</text>
<text x="206.9" y="150">X1-20</text>
<text x="44.9" y="153.6">GND</text>
<text x="89.8" y="153.6">GND</text>
<text x="103" y="154.5">100K</text>
<text x="181.8" y="156" transform="rotate(-90 181.8 156)">1uF</text>
<text x="190.1" y="155.7" transform="rotate(-90 190.1 155.7)">4 C115uF</text>
<text x="194.5" y="155.8">PREVGL</text>
<text x="194.5" y="151.5">PREVGH</text>
<text x="206.9" y="152.1">X1-21</text>
<text x="206.9" y="154.3">X1-22</text>
<text x="96.2" y="160">GND</text>
<text x="105.2" y="158.5">R5</text>
<text x="148.3" y="156.8" transform="rotate(-90 148.3 156.8)">R2</text>
<text x="152.4" y="156.8" transform="rotate(-90 152.4 156.8)">10K</text>
<text x="154.7" y="156.8" transform="rotate(-90 154.7 156.8)">R3</text>
<text x="158.8" y="156.8" transform="rotate(-90 158.8 156.8)">0.47</text>
<text x="186" y="158.1" transform="rotate(-90 186 158.1)">1uFC19uF</text>
<text x="190.3" y="160.2" transform="rotate(-90 190.3 160.2)">1uC1</text>
<text x="190.3" y="157.9" transform="rotate(-90 190.3 157.9)">F</text>
<text x="194.4" y="157.8" transform="rotate(-90 194.4 157.8)">3</text>
<text x="194.6" y="160" transform="rotate(-90 194.6 160)">F</text>
<text x="206.9" y="156.4">X1-23</text>
<text x="206.9" y="158.5">X1-24</text>
<text x="38.5" y="166.4" transform="rotate(-90 38.5 166.4)">+5V</text>
<text x="70.5" y="162.2">U$3</text>
<text x="98.3" y="164.3">VBAT</text>
<text x="128.2" y="166.4" transform="rotate(-90 128.2 166.4)">+3</text>
<text x="128.2" y="164.1" transform="rotate(-90 128.2 164.1)">V3</text>
<text x="149.6" y="164.3">GND</text>
<text x="177.4" y="162.2">GND</text>
<text x="194.6" y="162.4" transform="rotate(-90 194.6 162.4)">1uC1</text>
<text x="198.6" y="162.6" transform="rotate(-90 198.6 162.6)">C12</text>
<text x="41.5" y="172.1">4.7uF</text>
<text x="41.5" y="168">C23</text>
<text x="47.8" y="169.2">LED1</text>
<text x="56.6" y="173.5">1K</text>
<text x="56.6" y="169.5">R14</text>
<text x="70.5" y="177.1">MCP73831</text>
<text x="88.5" y="176.1" transform="rotate(-90 88.5 176.1)">R13</text>
<text x="92.5" y="176.1" transform="rotate(-90 92.5 176.1)">47K</text>
<text x="103.4" y="176.6">C24</text>
<text x="38.5" y="181.4">GND</text>
<text x="87.6" y="185.7">GND</text>
<text x="103.4" y="180.7">4.7uF</text>
</g>
<g font-size="1.8" fill="#505050">
<text x="233.6" y="34.6">VDD</text>
<text x="241.3" y="33.7">9</text>
<text x="241.3" y="35.8">10</text>
<text x="106.9" y="41">PB15</text>
<text x="115.2" y="40.1">28</text>
<text x="157.3" y="41">P$2</text>
<text x="164.4" y="40.1">P$2</text>
<text x="178.7" y="40.1">1</text>
<text x="183.6" y="41">V_EH VCC</text>
<text x="196.4" y="40.1">8</text>
<text x="215" y="40.1">2</text>
<text x="219.9" y="41">CS</text>
<text x="230.7" y="36.8">VDD_IO</text>
<text x="233.5" y="41">INT1</text>
<text x="241.3" y="40.1">12</text>
<text x="106.9" y="47.4">PB12</text>
<text x="106.9" y="45.3">PB13</text>
<text x="106.9" y="43.2">PB14</text>
<text x="115.2" y="46.5">25</text>
<text x="115.2" y="44.4">26</text>
<text x="115.2" y="42.2">27</text>
<text x="157.3" y="45.3">P$1</text>
<text x="164.4" y="44.4">P$1</text>
<text x="178.7" y="42.2">2</text>
<text x="178.7" y="44.4">3</text>
<text x="178.7" y="46.5">4</text>
<text x="183.6" y="43.2">AC0</text>
<text x="183.6" y="45.3">AC1</text>
<text x="183.6" y="47.4">VSS</text>
<text x="188.5" y="43.2">GPO</text>
<text x="188.8" y="47.4">SDA</text>
<text x="189" y="45.3">SCL</text>
<text x="196.4" y="46.5">5</text>
<text x="196.4" y="44.4">6</text>
<text x="196.4" y="42.2">7</text>
<text x="215" y="44.4">1</text>
<text x="215" y="46.5">4</text>
<text x="219.9" y="45.3">SCL/SPC</text>
<text x="219.9" y="47.4">SDA/SDI/SDO</text>
<text x="233.5" y="43.2">INT2</text>
<text x="241.3" y="42.2">11</text>
<text x="24.8" y="52.9">P$1</text>
<text x="31.9" y="53.8">P$1</text>
<text x="106.9" y="51.7">PB10</text>
<text x="107" y="49.6">PB11</text>
<text x="107.9" y="53.9">PB9</text>
<text x="115.2" y="52.9">46</text>
<text x="115.2" y="50.8">21</text>
<text x="115.2" y="48.6">22</text>
<text x="215" y="48.6">3</text>
<text x="219.9" y="49.6">SDO/SAO</text>
<text x="233.7" y="53.9">RES</text>
<text x="241.3" y="52.9">5</text>
<text x="24.8" y="55">P$2</text>
<text x="24.8" y="57.2">P$3</text>
<text x="24.8" y="59.3">P$4</text>
<text x="31.9" y="56">P$2</text>
<text x="31.9" y="58.1">P$3</text>
<text x="107.9" y="58.1">PB7</text>
<text x="107.9" y="56">PB8</text>
<text x="115.2" y="59.3">42</text>
<text x="115.2" y="57.2">43</text>
<text x="115.2" y="55">45</text>
<text x="233.4" y="56">GND</text>
<text x="241.3" y="55">6*3</text>
<text x="24.8" y="61.4">P$5</text>
<text x="24.8" y="63.6">P$6</text>
<text x="24.8" y="65.7">P$7</text>
<text x="31.9" y="60.3">P$4</text>
<text x="31.9" y="62.4">P$5</text>
<text x="31.9" y="64.5">P$6</text>
<text x="107.9" y="64.5">PB4</text>
<text x="107.9" y="62.4">PB5</text>
<text x="107.9" y="60.3">PB6</text>
<text x="115.2" y="65.7">39</text>
<text x="115.2" y="63.6">40</text>
<text x="115.2" y="61.4">41</text>
<text x="143" y="64.5">1</text>
<text x="24.8" y="67.9">P$8</text>
<text x="31.9" y="66.7">P$7</text>
<text x="31.9" y="68.8">P$8</text>
<text x="80.4" y="70">3</text>
<text x="80.4" y="67.9">4</text>
<text x="85.3" y="70.9">PC14</text>
<text x="85.3" y="68.8">PC15</text>
<text x="107.9" y="70.9">PB1</text>
<text x="107.9" y="68.8">PB2</text>
<text x="107.9" y="66.7">PB3</text>
<text x="115.2" y="70">19</text>
<text x="115.2" y="67.9">20</text>
<text x="143" y="66.7">T</text>
<text x="143" y="68.8">2</text>
<text x="146.3" y="66.7">C</text>
<text x="80.4" y="72.1">2</text>
<text x="85.3" y="73.1">PC13</text>
<text x="107" y="77.4">PA15</text>
<text x="107.9" y="73.1">PB0</text>
<text x="115.2" y="72.1">18</text>
<text x="115.2" y="76.4">38</text>
<text x="80.4" y="82.8">5</text>
<text x="85.3" y="83.8">OSC_IN</text>
<text x="107" y="81.6">PA13</text>
<text x="107" y="79.5">PA14</text>
<text x="107" y="83.8">PA12</text>
<text x="115.2" y="80.7">34</text>
<text x="115.2" y="78.5">37</text>
<text x="115.2" y="82.8">33</text>
<text x="80.4" y="87.1">6</text>
<text x="85.3" y="88">OSC_OUT</text>
<text x="107" y="88">PA10</text>
<text x="107.2" y="85.9">PA11</text>
<text x="115.2" y="89.2">30</text>
<text x="115.2" y="87.1">31</text>
<text x="115.2" y="85">32</text>
<text x="218.8" y="87.1">1</text>
<text x="218.8" y="89.2">2</text>
<text x="222.1" y="88">CS</text>
<text x="229.3" y="88">VCC</text>
<text x="235.4" y="89.2">7</text>
<text x="235.4" y="87.1">8</text>
<text x="80.4" y="95.6">9</text>
<text x="108" y="94.4">PA7</text>
<text x="108" y="90.2">PA9</text>
<text x="108" y="92.3">PA8</text>
<text x="115.2" y="95.6">16</text>
<text x="115.2" y="93.5">17</text>
<text x="115.2" y="91.4">29</text>
<text x="217.1" y="93.5">4*2</text>
<text x="218.8" y="91.4">3</text>
<text x="222.1" y="90.2">DO</text>
<text x="222.1" y="92.3">WP</text>
<text x="222.1" y="94.4">GND</text>
<text x="228.1" y="90.2">HOLD</text>
<text x="229.6" y="92.3">CLK</text>
<text x="231.3" y="94.4">DI</text>
<text x="235.4" y="91.4">6</text>
<text x="235.4" y="93.5">5</text>
<text x="80.4" y="97.8">8</text>
<text x="85.3" y="96.6">VDDA</text>
<text x="85.3" y="98.7">VSSA</text>
<text x="108" y="100.9">PA4</text>
<text x="108" y="98.7">PA5</text>
<text x="108" y="96.6">PA6</text>
<text x="115.2" y="99.9">14</text>
<text x="115.2" y="97.8">15</text>
<text x="79.4" y="104.2">44</text>
<text x="80.4" y="102">7</text>
<text x="85.3" y="105.1">BOOT0</text>
<text x="85.3" y="103">NRST</text>
<text x="108" y="107.3">PA1</text>
<text x="108" y="105.1">PA2</text>
<text x="108" y="103">PA3</text>
<text x="115.2" y="106.3">11</text>
<text x="115.2" y="104.2">12</text>
<text x="115.2" y="102">13</text>
<text x="143" y="107.3">BLU-A</text>
<text x="143" y="105.1">GRN-A</text>
<text x="143" y="103">RED-A</text>
<text x="154.5" y="105.1">GRN-C</text>
<text x="154.8" y="103">RED-C</text>
<text x="155.1" y="107.3">BLU-C</text>
<text x="79.4" y="108.5">36</text>
<text x="85.3" y="109.4">VDD_USB</text>
<text x="108" y="109.4">PA0</text>
<text x="115.2" y="108.5">10</text>
<text x="11.5" y="132">SHLD1*3</text>
<text x="23.8" y="132">D+1</text>
<text x="23.8" y="129.8">D-1</text>
<text x="23.8" y="127.7">VBUS1</text>
<text x="23.8" y="136.2">GND1</text>
<text x="23.8" y="134.1">ID1</text>
<text x="52.6" y="142.6">3</text>
<text x="57.5" y="143.6">VIN</text>
<text x="70" y="143.6">VOUT</text>
<text x="78.9" y="142.6">2</text>
<text x="52.6" y="146.9">1</text>
<text x="57.5" y="147.9">GND</text>
<text x="67.6" y="166.1">4</text>
<text x="72.5" y="167.1">VDD</text>
<text x="72.5" y="165">VBAT</text>
<text x="81" y="164">3</text>
<text x="96.3" y="166.1">P3</text>
<text x="102.4" y="167.1">P3</text>
<text x="67.6" y="170.4">1</text>
<text x="71.8" y="169.2">PROG</text>
<text x="72.5" y="171.4">STAT</text>
<text x="73.5" y="173.5">VSS</text>
<text x="81" y="168.3">5</text>
<text x="81" y="172.6">2</text>
<text x="96.3" y="170.4">P1</text>
<text x="100.6" y="169.2">P2</text>
<text x="102.4" y="171.4">P1</text>
<text x="102.7" y="172.6">V+</text>
<text x="106.7" y="168.3">P2</text>
<text x="108.8" y="173.5">V+</text>
<text x="103.2" y="181.1">V-</text>
<text x="108.8" y="182">V-</text>
</g>
<g font-size="1.5" fill="#505050">
<text x="157.9" y="113">MBR0530</text>
<text x="160.3" y="119.4">D2</text>
<text x="162.6" y="118.4">D1</text>
<text x="160.3" y="124.8">MBR0530</text>
<text x="158.1" y="134.4">D3</text>
<text x="158.1" y="139.7">MBR0530</text>
<text x="120.7" y="157.7" transform="rotate(-90 120.7 157.7)">D4</text>
<text x="123.9" y="161" transform="rotate(-90 123.9 161)">BAT60J</text>
</g>
<g font-size="1.5" fill="#800000">
<text x="111.1" y="175">+</text>
<text x="111.1" y="179.3">-</text>
</g>
</svg>
